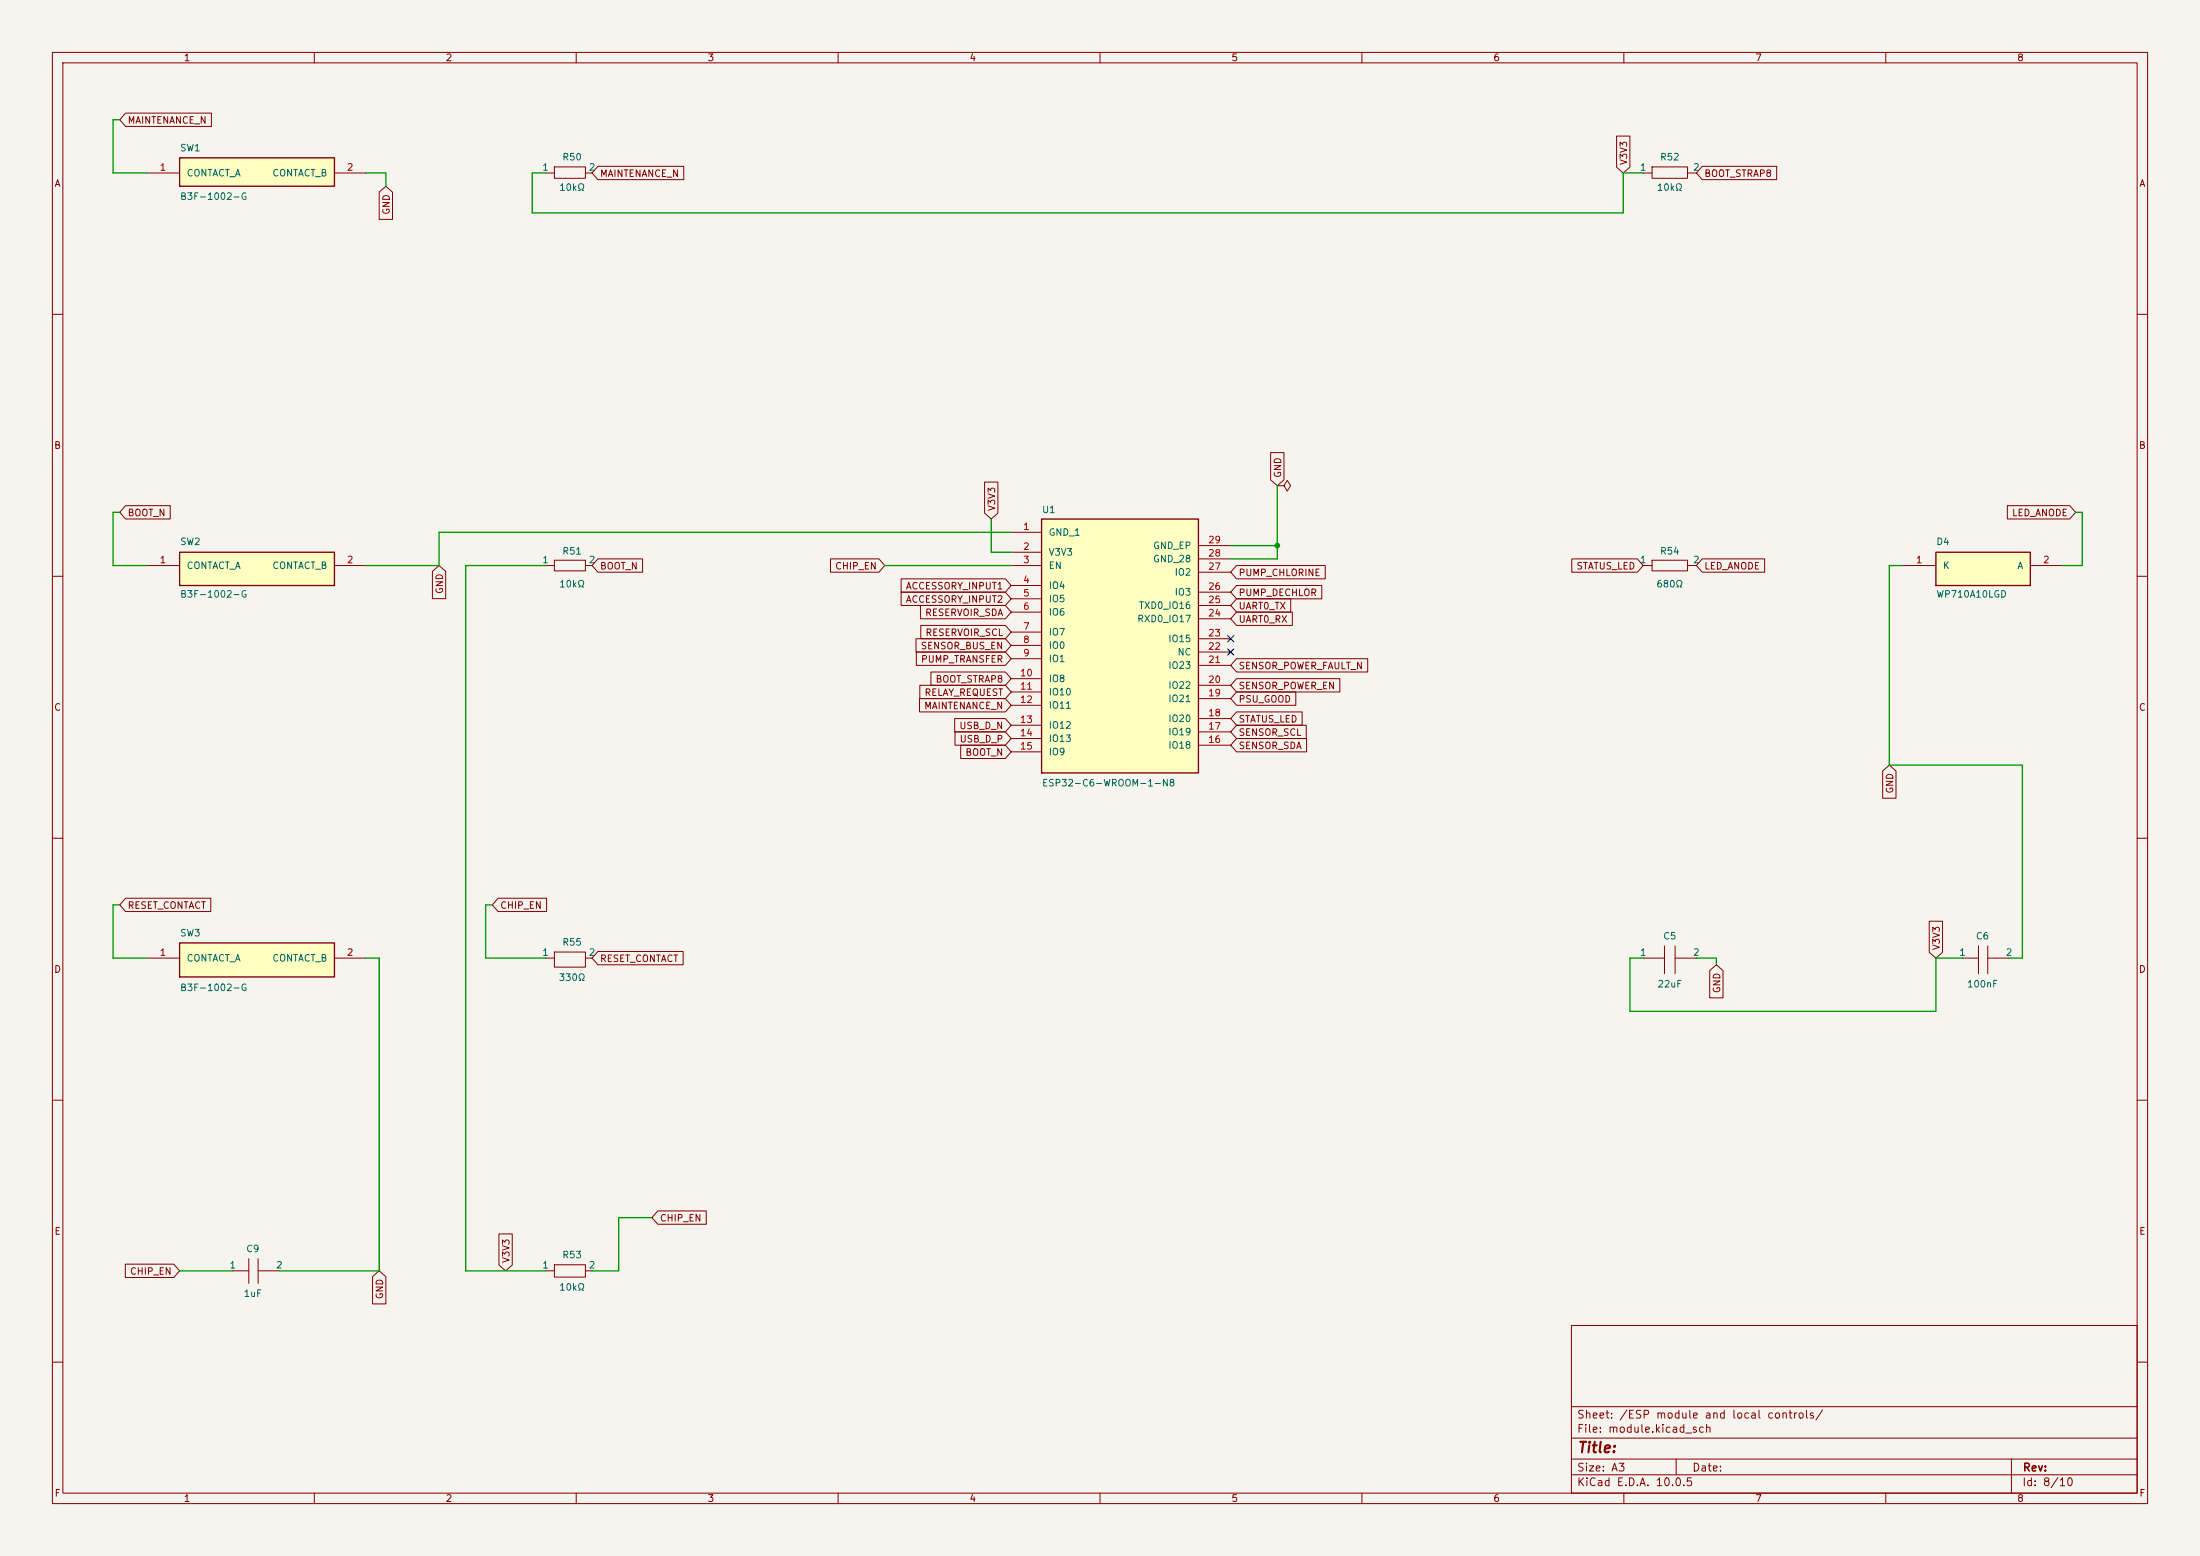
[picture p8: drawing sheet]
<svg xmlns="http://www.w3.org/2000/svg" width="420mm" height="297mm" viewBox="0 0 420 297" stroke-linecap="round" stroke-linejoin="round" font-family="sans-serif">
<path d="M0 0h420v297h-420z" fill="#f5f4ef" stroke="#f5f4ef" stroke-width=".19"/>
<g fill="none" stroke="#840000" stroke-width=".19">
<path d="M10 10h400v277h-400zM12 12h396v273h-396zM60 10v2M110 10v2M160 10v2M210 10v2M260 10v2M310 10v2M360 10v2M10 60h2M408 60h2M10 110h2"/>
<path d="M104.1 108h1.7M105.8 106.9h6v2.1h-6zM111.8 108h1.2M408 110h2M10 160h2M408 160h2M104.1 182.9h1.7M105.8 181.7h6v2.9h-6zM111.8 182.9h1.2M10 210h2M408 210h2M44.4 242.6h3.1"/>
<path d="M47.5 240.2v4.8M49.3 240.2v4.8M49.3 242.6h4M300 253h108v32h-108zM10 260h2M300 278.5h108M300 274.5h108M300 268.5h108M320 278.5v3M384 278.5v6.5M408 260h2M60 285v2"/>
<path d="M110 285v2M160 285v2M210 285v2M260 285v2M300 281.5h108M310 285v2M360 285v2"/>
</g>
<path d="M34.3 180h29.5v6.5h-29.5z" fill="#ffffc2"/>
<path d="M34.3 180h29.5v6.5h-29.5z" fill="none" stroke="#840000" stroke-width=".25"/>
<path d="M27.9 182.9h6.4M63.8 182.9h6" fill="none" stroke="#840000" stroke-width=".19"/>
<path d="M34.3 105.4h29.5v6.4h-29.5z" fill="#ffffc2"/>
<path d="M34.3 105.4h29.5v6.4h-29.5z" fill="none" stroke="#840000" stroke-width=".25"/>
<path d="M27.9 108h6.4M63.8 108h6" fill="none" stroke="#840000" stroke-width=".19"/>
<path d="M198.8 99.1h30v48.4h-30z" fill="#ffffc2"/>
<path d="M198.8 99.1h30v48.4h-30z" fill="none" stroke="#840000" stroke-width=".25"/>
<g fill="none" stroke="#840000" stroke-width=".19">
<path d="M104.1 33h1.7M105.8 31.9h6v2.1h-6zM111.8 33h1.2M313.7 33h1.7M315.4 31.9h6.8v2.1h-6.8zM322.2 33h1.6M243.8 92.7h1.3l.6-1 .7 1-.7 1-.6-1M243.8 92.7h.1M193 101.6h5.8M193 105.4h5.8M193 108h5.8M193 111.8h5.8"/>
<path d="M193 114.3h5.8M193 116.8h5.8M228.8 118.1h6.1M228.8 115.6h6.1M228.8 113h6.1M228.8 109.2h6.1M228.8 106.7h6.1M228.8 104.1h6.1M313.7 108h1.7M315.4 106.9h6.8v2.1h-6.8zM322.2 108h1.6M193 120.7h5.8"/>
<path d="M193 123.2h5.8M193 125.7h5.8M193 129.5h5.8M193 132.1h5.8M193 134.6h5.8M193 138.4h5.8M228.8 139.7h6.1M228.8 137.2h6.1M228.8 133.4h6.1M228.8 130.8h6.1M228.8 127h6.1M228.8 124.5h6.1"/>
<path d="M228.8 121.9h6.1M234.6 124.1l.7 .7M235.3 124.1l-.7 .7M193 141h5.8M193 143.5h5.8M228.8 142.2h6.1M313.7 182.9h4.1M317.8 180.6v5.3M319.8 180.6v5.3M319.8 182.9h4M374.6 182.9h3.1M377.7 180.6v5.3"/>
<path d="M379.5 180.6v5.3M379.5 182.9h4M104.1 242.6h1.7M105.8 241.4h6v2.4h-6zM111.8 242.6h1.2"/>
</g>
<path d="M369.6 105.4h18v6.4h-18z" fill="#ffffc2"/>
<path d="M369.6 105.4h18v6.4h-18z" fill="none" stroke="#840000" stroke-width=".25"/>
<path d="M363.2 108h6.4M387.6 108h6.1" fill="none" stroke="#840000" stroke-width=".19"/>
<path d="M34.3 30.1h29.5v5.4h-29.5z" fill="#ffffc2"/>
<path d="M34.3 30.1h29.5v5.4h-29.5z" fill="none" stroke="#840000" stroke-width=".25"/>
<g fill="none" stroke="#840000" stroke-width=".19">
<path d="M24 21.6h16.4v2.5h-16.4l-1.1-1.2zM27.9 33h6.4M63.8 33h6M72.4 36.7l1.3-1.1 1.2 1.1v5.2h-2.5zM114.1 31.7h16.4v2.6h-16.4l-1.1-1.3zM308.6 26h2.6v5.9l-1.3 1.1-1.3-1.1zM325 31.7h14.2v2.6h-14.2l-1.2-1.3zM24 96.5h8.5v2.6h-8.5l-1.1-1.3zM188 92h2.5v5.9l-1.3 1.2-1.2-1.2zM242.6 86.4h2.5v5.2l-1.3 1.1-1.2-1.1zM383.2 96.5h11.9l1.1 1.3-1.1 1.3h-11.9zM82.5 109.1l1.3-1.1 1.3 1.1v5.2h-2.6z"/>
<path d="M114.1 106.7h8.6v2.5h-8.6l-1.1-1.2zM158.5 106.7h9.3l1.1 1.3-1.1 1.2h-9.3zM172 113h19.9l1.1 1.3-1.1 1.3h-19.9zM172 110.5h19.9l1.1 1.3-1.1 1.2h-19.9zM175.7 115.6h16.2l1.1 1.2-1.1 1.3h-16.2zM175.8 119.4h16.1l1.1 1.3-1.1 1.2h-16.1zM236.1 111.8h16.2v2.5h-16.2l-1.2-1.3zM236.1 107.9h16.9v2.6h-16.9l-1.2-1.3zM236.1 114.3h10.3v2.5h-10.3l-1.2-1.2zM236.1 116.8h10.6v2.6h-10.6l-1.2-1.3zM300.1 106.7h12.5l1.1 1.3-1.1 1.2h-12.5zM325 106.7h11.9v2.5h-11.9l-1.2-1.2z"/>
<path d="M174.9 121.9h17l1.1 1.3-1.1 1.3h-17zM174.9 124.5h17l1.1 1.2-1.1 1.3h-17zM175.5 133.3h16.4l1.1 1.3-1.1 1.3h-16.4zM175.6 130.8h16.3l1.1 1.3-1.1 1.3h-16.3zM177.7 128.3h14.2l1.1 1.2-1.1 1.3h-14.2zM182.2 137.2h9.7l1.1 1.2-1.1 1.3h-9.7zM182.3 139.7h9.6l1.1 1.3-1.1 1.2h-9.6zM236.1 138.4h13.3v2.6h-13.3l-1.2-1.3zM236.1 135.9h12.5v2.5h-12.5l-1.2-1.2zM236.1 125.7h25v2.6h-25l-1.2-1.3zM236.1 129.5h19.7v2.6h-19.7l-1.2-1.3zM236.1 132.1h11.3v2.5h-11.3l-1.2-1.2z"/>
<path d="M183.4 142.2h8.5l1.1 1.3-1.1 1.3h-8.5zM236.1 141h13.3v2.5h-13.3l-1.2-1.3zM359.4 147.2l1.3-1.1 1.3 1.1v5.2h-2.6zM24 171.4h16.2v2.6h-16.2l-1.1-1.3zM95.1 171.4h9.2v2.6h-9.2l-1.1-1.3zM368.3 175.8h2.5v6l-1.2 1.1-1.3-1.1zM114.1 181.6h16.3v2.6h-16.3l-1.1-1.3zM326.4 185.3l1.3-1.1 1.2 1.1v5.2h-2.5zM95.2 235.5h2.6v6l-1.3 1.1-1.3-1.1zM125.6 231.1h9.2v2.6h-9.2l-1.1-1.3zM23.9 241.3h9.3l1.1 1.3-1.1 1.2h-9.3zM71.1 243.7l1.3-1.1 1.3 1.1v5.2h-2.6z"/>
</g>
<g fill="none" stroke="#009600" stroke-width=".25">
<path d="M22.9 22.9h-1.3v10.1h6.3M69.8 33h3.9v2.6M104.1 33h-2.5v7.6h208.3v-7.6h3.8M22.9 97.8h-1.3v10.2h6.3M189.2 99.1v6.3h3.8M243.8 92.7v14h-8.9M396.2 97.8h1.3v10.2h-3.8M104.1 108h-15.2v134.6h15.2M168.9 108h24.1M193 101.6h-109.2v6.4h-14M234.9 104.1h8.9M363.2 108h-2.5v38.1h25.4v36.8h-2.6"/>
<path d="M22.9 172.7h-1.3v10.2h6.3M94 172.7h-1.3v10.2h11.4M69.8 182.9h2.6v59.7h-19.1M313.7 182.9h-2.6v10.1h58.5v-10.1h5M323.8 182.9h3.9v1.3M124.5 232.4h-6.4v10.2h-5.1M34.3 242.6h10.1"/>
</g>
<path d="M234.3 123.9l1.3 1.2M234.3 121.3l1.3 1.2M235.6 123.9l-1.3 1.2M235.6 121.3l-1.3 1.2" fill="none" stroke="#000084" stroke-width=".19"/>
<circle cx="243.8" cy="104.1" r=".46" fill="#009600" stroke="#009600" stroke-width=".19"/>
<text font-size="2" fill="#840000" x="301" y="277.8">Title:</text>
<g font-size="1.5" fill="#840000">
<text x="300.9" y="273.8">File: module.kicad_sch</text>
<text x="300.9" y="271.1">Sheet: /ESP module and local controls/</text>
<text x="300.9" y="281.2">Size: A3</text>
<text x="322.9" y="281.2">Date:</text>
<text x="386" y="281.2">Rev:</text>
<text x="300.9" y="284">KiCad E.D.A. 10.0.5</text>
<text x="385.9" y="284">Id: 8/10</text>
</g>
<g font-size="1.3" fill="#840000">
<text x="35" y="12">1</text>
<text x="85" y="12">2</text>
<text x="135" y="12">3</text>
<text x="185" y="12">4</text>
<text x="235" y="12">5</text>
<text x="285" y="12">6</text>
<text x="335" y="12">7</text>
<text x="385" y="12">8</text>
<text x="24.3" y="23.9">MAINTENANCE_N</text>
<text x="10.3" y="36">A</text>
<text x="114.4" y="34.1">MAINTENANCE_N</text>
<text x="310.9" y="31.6" transform="rotate(-90 310.9 31.6)">V3V3</text>
<text x="325.3" y="34.1">BOOT_STRAP8</text>
<text x="408.3" y="36">A</text>
<text x="74.7" y="41.1" transform="rotate(-90 74.7 41.1)">GND</text>
<text x="10.2" y="86">B</text>
<text x="408.2" y="86">B</text>
<text x="244.9" y="91.3" transform="rotate(-90 244.9 91.3)">GND</text>
<text x="24.3" y="98.8">BOOT_N</text>
<text x="190.3" y="97.7" transform="rotate(-90 190.3 97.7)">V3V3</text>
<text x="384" y="98.8">LED_ANODE</text>
<text x="84.9" y="113.5" transform="rotate(-90 84.9 113.5)">GND</text>
<text x="114.4" y="109">BOOT_N</text>
<text x="159.3" y="109">CHIP_EN</text>
<text x="172.8" y="112.8">ACCESSORY_INPUT1</text>
<text x="236.4" y="110.3">PUMP_CHLORINE</text>
<text x="300.8" y="109">STATUS_LED</text>
<text x="325.3" y="109">LED_ANODE</text>
<text x="172.8" y="115.4">ACCESSORY_INPUT2</text>
<text x="176.5" y="117.9">RESERVOIR_SDA</text>
<text x="236.4" y="114.1">PUMP_DECHLOR</text>
<text x="236.4" y="116.6">UART0_TX</text>
<text x="236.4" y="119.2">UART0_RX</text>
<text x="175.7" y="124.2">SENSOR_BUS_EN</text>
<text x="176.6" y="121.7">RESERVOIR_SCL</text>
<text x="175.7" y="126.8">PUMP_TRANSFER</text>
<text x="178.5" y="130.6">BOOT_STRAP8</text>
<text x="236.4" y="128.1">SENSOR_POWER_FAULT_N</text>
<text x="236.4" y="131.9">SENSOR_POWER_EN</text>
<text x="10.2" y="136">C</text>
<text x="176.3" y="135.7">MAINTENANCE_N</text>
<text x="176.4" y="133.1">RELAY_REQUEST</text>
<text x="236.4" y="134.4">PSU_GOOD</text>
<text x="408.2" y="136">C</text>
<text x="183" y="139.5">USB_D_N</text>
<text x="183.1" y="142">USB_D_P</text>
<text x="236.4" y="140.8">SENSOR_SCL</text>
<text x="236.4" y="138.2">STATUS_LED</text>
<text x="236.4" y="143.3">SENSOR_SDA</text>
<text x="184.2" y="144.6">BOOT_N</text>
<text x="361.7" y="151.6" transform="rotate(-90 361.7 151.6)">GND</text>
<text x="24.3" y="173.8">RESET_CONTACT</text>
<text x="95.4" y="173.8">CHIP_EN</text>
<text x="10.2" y="186">D</text>
<text x="114.4" y="183.9">RESET_CONTACT</text>
<text x="370.6" y="181.5" transform="rotate(-90 370.6 181.5)">V3V3</text>
<text x="408.2" y="186">D</text>
<text x="328.7" y="189.7" transform="rotate(-90 328.7 189.7)">GND</text>
<text x="125.9" y="233.5">CHIP_EN</text>
<text x="10.3" y="236">E</text>
<text x="408.3" y="236">E</text>
<text x="24.7" y="243.6">CHIP_EN</text>
<text x="97.6" y="241.2" transform="rotate(-90 97.6 241.2)">V3V3</text>
<text x="73.4" y="248.1" transform="rotate(-90 73.4 248.1)">GND</text>
<text x="10.3" y="286">F</text>
<text x="35" y="287">1</text>
<text x="85" y="287">2</text>
<text x="135" y="287">3</text>
<text x="185" y="287">4</text>
<text x="235" y="287">5</text>
<text x="285" y="287">6</text>
<text x="335" y="287">7</text>
<text x="385" y="287">8</text>
<text x="408.3" y="286">F</text>
</g>
<g font-size="1.3" fill="#006464">
<text x="34.3" y="29.2">SW1</text>
<text x="35.5" y="34">CONTACT_A</text>
<text x="51.9" y="34">CONTACT_B</text>
<text x="103.4" y="32.9">1</text>
<text x="107.2" y="30.9">R50</text>
<text x="112.3" y="32.9">2</text>
<text x="313" y="32.9">1</text>
<text x="316.8" y="30.9">R52</text>
<text x="323.1" y="32.9">2</text>
<text x="34.3" y="38.5">B3F-1002-G</text>
<text x="106.6" y="36.7">10kΩ</text>
<text x="316.2" y="36.7">10kΩ</text>
<text x="198.8" y="98.2">U1</text>
<text x="34.3" y="104.3">SW2</text>
<text x="103.4" y="107.8">1</text>
<text x="107.2" y="106.2">R51</text>
<text x="112.3" y="107.8">2</text>
<text x="200.1" y="102.6">GND_1</text>
<text x="200.1" y="106.4">V3V3</text>
<text x="220" y="107.6">GND_28</text>
<text x="220" y="105.1">GND_EP</text>
<text x="313" y="107.8">1</text>
<text x="316.8" y="106.2">R54</text>
<text x="323.1" y="107.8">2</text>
<text x="369.6" y="104.3">D4</text>
<text x="35.5" y="108.9">CONTACT_A</text>
<text x="51.9" y="108.9">CONTACT_B</text>
<text x="106.6" y="112.4">10kΩ</text>
<text x="200.1" y="108.9">EN</text>
<text x="200.1" y="112.7">IO4</text>
<text x="224.1" y="114">IO3</text>
<text x="224.1" y="110.2">IO2</text>
<text x="316.1" y="112.4">680Ω</text>
<text x="370.8" y="108.9">K</text>
<text x="385" y="108.9">A</text>
<text x="34.3" y="114.4">B3F-1002-G</text>
<text x="200.1" y="115.3">IO5</text>
<text x="200.1" y="117.8">IO6</text>
<text x="217" y="119.1">RXD0_IO17</text>
<text x="217.3" y="116.5">TXD0_IO16</text>
<text x="369.6" y="114.4">WP710A10LGD</text>
<text x="200.1" y="121.6">IO7</text>
<text x="200.1" y="124.2">IO0</text>
<text x="222.9" y="122.9">IO15</text>
<text x="224.7" y="125.4">NC</text>
<text x="200.1" y="126.7">IO1</text>
<text x="200.1" y="130.5">IO8</text>
<text x="222.9" y="131.8">IO22</text>
<text x="222.9" y="128">IO23</text>
<text x="200.1" y="133">IO10</text>
<text x="200.1" y="135.6">IO11</text>
<text x="222.9" y="134.3">IO21</text>
<text x="200.1" y="139.4">IO12</text>
<text x="200.1" y="141.9">IO13</text>
<text x="222.9" y="143.2">IO18</text>
<text x="222.9" y="140.7">IO19</text>
<text x="222.9" y="138.1">IO20</text>
<text x="200.1" y="144.5">IO9</text>
<text x="198.8" y="150.4">ESP32-C6-WROOM-1-N8</text>
<text x="34.3" y="179.1">SW3</text>
<text x="317.4" y="179.6">C5</text>
<text x="377.1" y="179.6">C6</text>
<text x="35.5" y="183.8">CONTACT_A</text>
<text x="51.9" y="183.8">CONTACT_B</text>
<text x="103.4" y="182.7">1</text>
<text x="107.2" y="180.8">R55</text>
<text x="112.3" y="182.7">2</text>
<text x="313" y="182.7">1</text>
<text x="323.1" y="182.7">2</text>
<text x="373.9" y="182.7">1</text>
<text x="382.8" y="182.7">2</text>
<text x="34.3" y="189.5">B3F-1002-G</text>
<text x="106.6" y="187.5">330Ω</text>
<text x="316.3" y="188.8">22uF</text>
<text x="375.4" y="188.8">100nF</text>
<text x="46.9" y="239.3">C9</text>
<text x="43.7" y="242.4">1</text>
<text x="52.6" y="242.4">2</text>
<text x="103.4" y="242.4">1</text>
<text x="107.2" y="240.5">R53</text>
<text x="112.3" y="242.4">2</text>
<text x="46.4" y="247.9">1uF</text>
<text x="106.6" y="246.7">10kΩ</text>
</g>
<g font-size="1.3" fill="#a90000">
<text x="30.4" y="32.9">1</text>
<text x="66.1" y="32.9">2</text>
<text x="195.2" y="101.5">1</text>
<text x="30.4" y="107.8">1</text>
<text x="66.1" y="107.8">2</text>
<text x="195.2" y="105.3">2</text>
<text x="195.2" y="107.8">3</text>
<text x="230.5" y="106.5">28</text>
<text x="230.5" y="104">29</text>
<text x="365.7" y="107.8">1</text>
<text x="389.9" y="107.8">2</text>
<text x="195.2" y="111.6">4</text>
<text x="230.5" y="112.9">26</text>
<text x="230.5" y="109.1">27</text>
<text x="195.2" y="114.2">5</text>
<text x="195.2" y="116.7">6</text>
<text x="230.5" y="118">24</text>
<text x="230.5" y="115.4">25</text>
<text x="195.2" y="120.5">7</text>
<text x="195.2" y="123.1">8</text>
<text x="195.2" y="125.6">9</text>
<text x="230.5" y="124.3">22</text>
<text x="230.5" y="121.8">23</text>
<text x="194.6" y="129.4">10</text>
<text x="194.6" y="131.9">11</text>
<text x="230.5" y="130.7">20</text>
<text x="230.5" y="126.9">21</text>
<text x="194.6" y="134.5">12</text>
<text x="230.5" y="137">18</text>
<text x="230.5" y="133.2">19</text>
<text x="194.6" y="138.3">13</text>
<text x="194.6" y="140.8">14</text>
<text x="194.6" y="143.4">15</text>
<text x="230.5" y="142.1">16</text>
<text x="230.5" y="139.6">17</text>
<text x="30.4" y="182.7">1</text>
<text x="66.1" y="182.7">2</text>
</g>
</svg>
